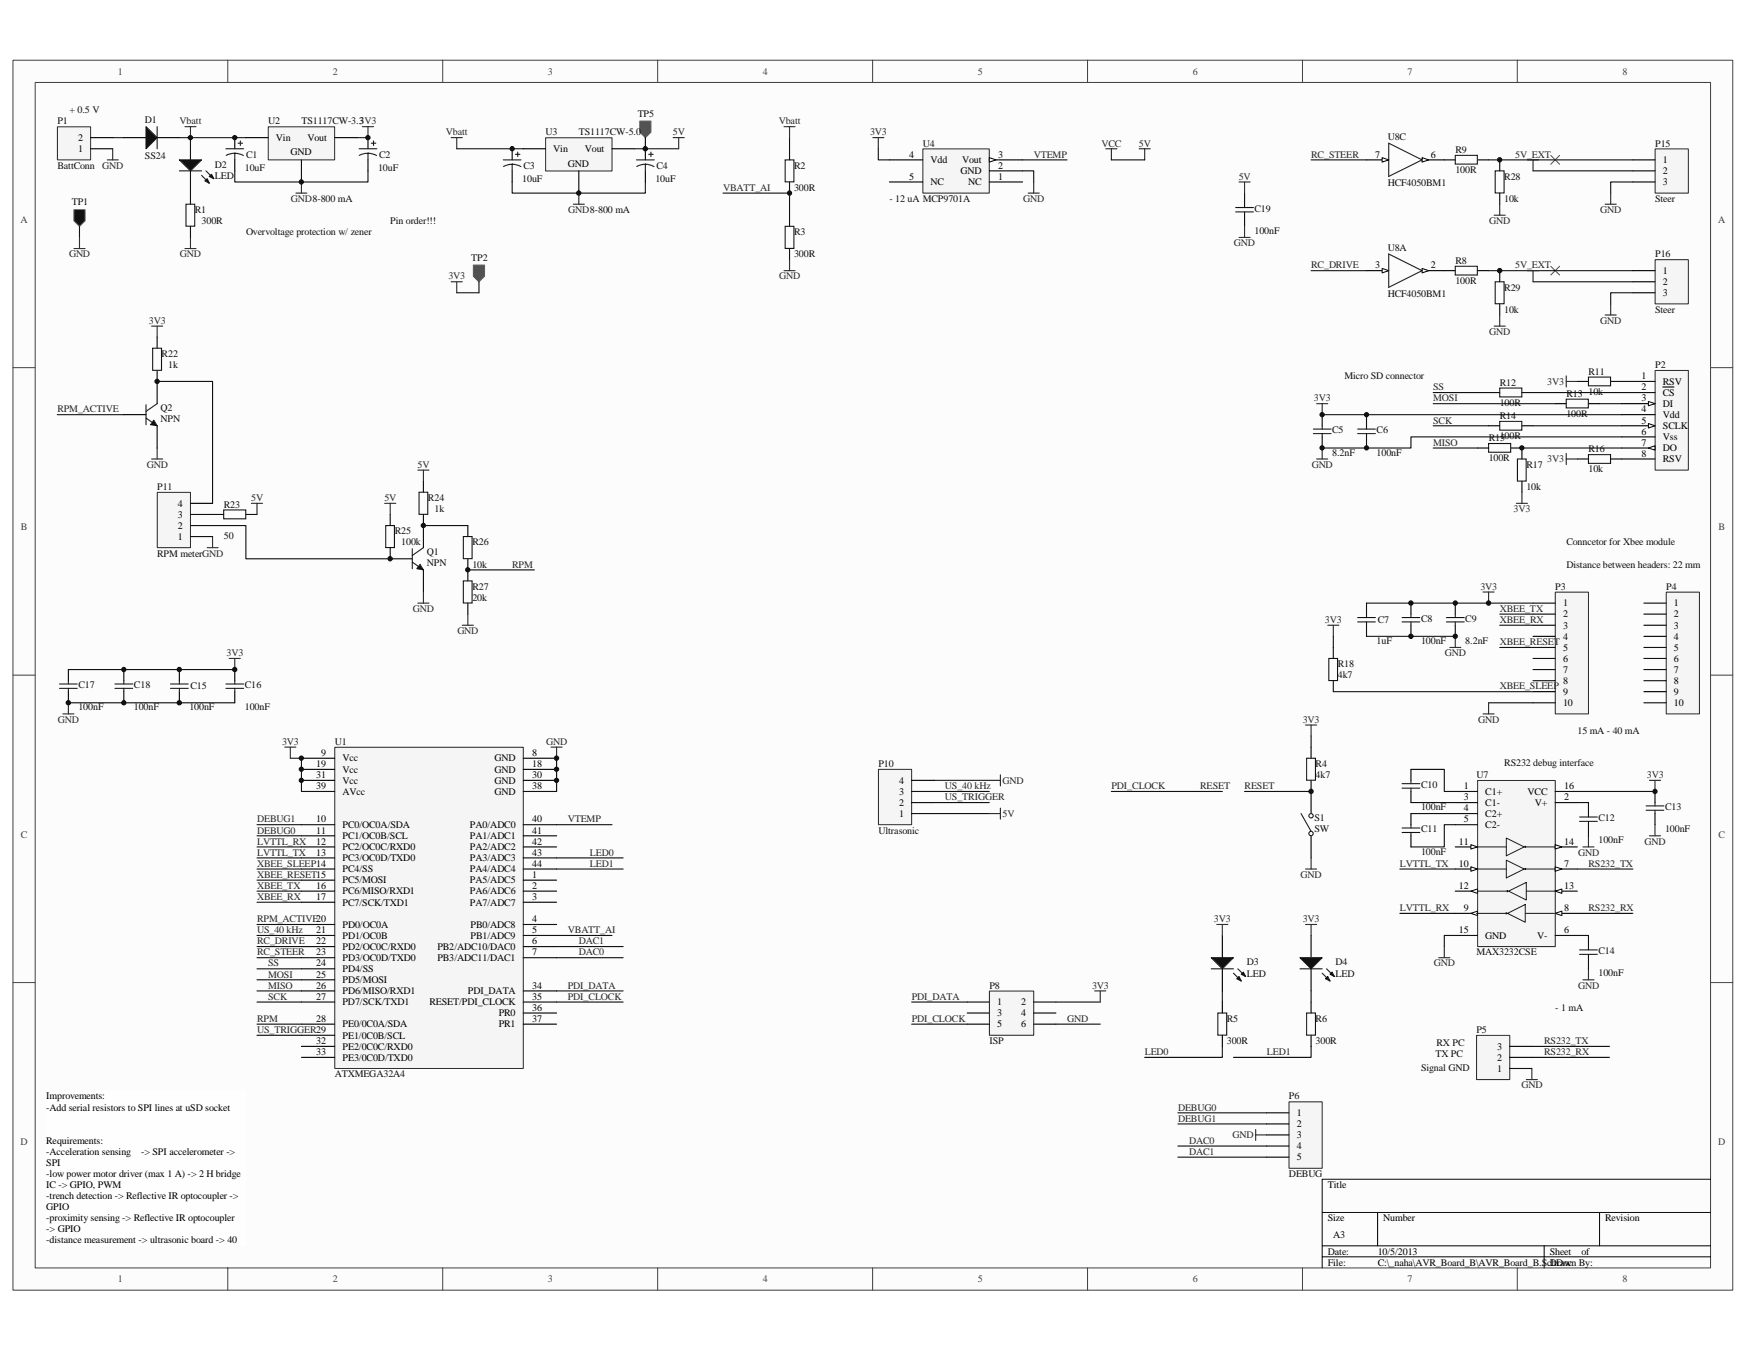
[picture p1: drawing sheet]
<svg xmlns="http://www.w3.org/2000/svg" width="279mm" height="216mm" viewBox="0 0 279 216" stroke-linecap="round" stroke-linejoin="round" font-family="sans-serif">
<path d="M2.1 9.7h275.2v196.6h-275.2z" fill="#fcfcfc"/>
<path d="M2.1 9.6h275.2v196.7h-275.2z" fill="none" stroke="#404040" stroke-width=".16"/>
<path d="M5.7 13.2h268v189.6h-268z" fill="#fcfcfc"/>
<g fill="none" stroke="#404040" stroke-width=".16">
<path d="M5.6 13.2h268.1v189.6h-268.1zM36.4 9.6v3.6M70.8 9.6v3.6M105.2 9.6v3.6M139.6 9.6v3.6M174 9.6v3.6M208.4 9.6v3.6M242.8 9.6v3.6M2.1 58.8h3.5M273.7 58.8h3.6M2.1 108h3.5M273.7 108h3.6"/>
<path d="M2.1 157.1h3.5M273.7 157.1h3.6M36.4 202.8v3.5M70.8 202.8v3.5M105.2 202.8v3.5M139.6 202.8v3.5M174 202.8v3.5M208.4 202.8v3.5M242.8 202.8v3.5"/>
</g>
<path d="M211.6 193.9h62.1M211.6 199.2h62.1M220.5 193.9v5.3M247.1 199.2v3.6M256 193.9v5.3M273.7 188.6h-62.1v14.2M211.6 201h62.1" fill="none" stroke="#000" stroke-width=".16"/>
<path d="M42.9 20.3h10.7v5.3h-10.7z" fill="#f5f5f5"/>
<path d="M42.9 20.3h10.7v5.3h-10.7z" fill="none" stroke="#262626" stroke-width=".16"/>
<path d="M19.8 22h3.6M25.1 22h3.6M37.6 22v1.8M37.6 25.6v1.7M39.3 22h3.6M48.2 25.6v3.5M53.6 22h3.5M58.9 22v1.8M58.9 25.6v1.7" fill="none" stroke="#000" stroke-width=".18"/>
<path d="M37.6 27.3v1.8h21.3v-1.8" fill="none" stroke="#0e0e0e" stroke-width=".18"/>
<path d="M47.3 30.9h1.8M48.2 29.1v1.8" fill="none" stroke="#262626" stroke-width=".18"/>
<path d="M25.1 20.3v3.5M36.2 23.8h2.8M36.2 24.8l.7-.2 .7-.1 .7 .1 .6 .3M37.6 24.5v1.1M38.1 22.9h.7M38.5 22.5v.8M57.5 23.8h2.8M57.5 24.8l.7-.2 .7-.1 .7 .1 .7 .3M58.9 24.5v1.1M59.4 22.9h.7M59.8 22.5v.8" fill="none" stroke="#1c1c1c" stroke-width=".18"/>
<path d="M23.4 20.3l1.7 1.7-1.7 1.8z" fill="#1c1c1c" stroke="#1c1c1c" stroke-width=".18"/>
<path d="M9.2 20.3h5.3v5.3h-5.3z" fill="#f5f5f5"/>
<path d="M9.2 20.3h5.3v5.3h-5.3z" fill="none" stroke="#262626" stroke-width=".16"/>
<path d="M14.5 23.8h3.5M14.5 22h3.5M30.5 22v3.6M30.5 27.3v5.4M30.5 36.2v1.8M211.6 66.3v1.8M211.6 69.9v1.7M218.7 66.3v1.8M218.7 69.9v1.7" fill="none" stroke="#000" stroke-width=".18"/>
<path d="M17.2 25.6h1.7M18 23.8v1.8M29.6 39.8h1.8M30.5 38v1.8M58 20.3h1.8M58.9 20.3v1.7M210.7 73.4h1.8M210.7 64.6h1.8M211.6 64.6v1.7M211.6 71.6v1.8" fill="none" stroke="#262626" stroke-width=".18"/>
<g fill="#1c1c1c" stroke="#1c1c1c" stroke-width=".18">
<path d="M28.7 25.6h3.6l-1.8 1.7z"/>
<path d="M32.8 28.9l.3-.3 .4 .7z"/>
<path d="M33.5 28.2l.3-.3 .4 .7z"/>
</g>
<path d="M28.7 27.3h3.6M29.8 32.7h1.4v3.5h-1.4zM32.3 28l1.2 1.3M33 27.3l1.2 1.3M210.2 69.3h2.8M210.2 68.6h2.8M211.6 68.1v.5M211.6 69.3v.6M217.3 69.3h2.8M217.3 68.6h2.8M218.7 68.1v.5M218.7 69.3v.6" fill="none" stroke="#1c1c1c" stroke-width=".18"/>
<path d="M18 22h1.8M28.7 22h10.6M57.1 22h1.8" fill="none" stroke="#0e0e0e" stroke-width=".18"/>
<path d="M264.9 59.3h5.3v15.9h-5.3z" fill="#f5f5f5"/>
<path d="M264.9 59.2h5.3v16h-5.3z" fill="none" stroke="#262626" stroke-width=".16"/>
<path d="M259.5 61h5.3M259.5 62.8h5.3M259.5 64.6h5.3" fill="none" stroke="#000" stroke-width=".18"/>
<path d="M263.8 64.2l1 .4-1 .3z" fill="#fcfcfc" stroke="#000" stroke-width=".16"/>
<path d="M259.5 66.3h5.3M259.5 68.1h5.3" fill="none" stroke="#000" stroke-width=".18"/>
<path d="M263.8 67.7l1 .4-1 .4z" fill="#fcfcfc" stroke="#000" stroke-width=".16"/>
<path d="M259.5 69.9h5.3M259.5 71.6h5.3" fill="none" stroke="#000" stroke-width=".18"/>
<path d="M263.8 71.6l1-.3v.7z" fill="#fcfcfc" stroke="#000" stroke-width=".16"/>
<path d="M259.5 73.4h5.3M266.1 61.9h1.8" fill="none" stroke="#000" stroke-width=".18"/>
<path d="M126.3 22v1.8M229.3 62.8h8.9M229.3 68.1h8.9" fill="none" stroke="#0e0e0e" stroke-width=".18"/>
<path d="M125.5 20.3h1.7M126.3 20.3v1.7M125.5 43.3h1.7M126.3 41.5v1.8" fill="none" stroke="#262626" stroke-width=".18"/>
<path d="M7.4 174.5h31.9v24.7h-31.9z" fill="#fefefe"/>
<path d="M7.4 174.4h31.9v24.8h-31.9z" fill="none" stroke="#fefefe" stroke-width=".16"/>
<path d="M248.9 94.7h5.3v19.5h-5.3z" fill="#f5f5f5"/>
<path d="M248.9 94.7h5.3v19.5h-5.3z" fill="none" stroke="#262626" stroke-width=".16"/>
<g fill="none" stroke="#000" stroke-width=".18">
<path d="M218.7 96.5v1.7M218.7 100v1.8M225.8 96.5v1.7M225.8 100v1.8M232.9 96.5v1.7M232.9 100v1.8M245.3 96.5h3.6M245.3 98.2h3.6M245.3 100h3.6M245.3 101.8h3.6M245.3 103.5h3.6M245.3 105.3h3.6"/>
<path d="M245.3 107.1h3.6M245.3 108.9h3.6M245.3 110.6h3.6M245.3 112.4h3.6"/>
</g>
<path d="M217.3 99.5h2.8M217.3 98.8h2.8M218.7 98.2v.6M218.7 99.5v.5M224.4 99.5h2.8M224.4 98.8h2.8M225.8 98.2v.6M225.8 99.5v.5M231.5 99.5h2.8M231.5 98.8h2.8M232.9 98.2v.6M232.9 99.5v.5" fill="none" stroke="#1c1c1c" stroke-width=".18"/>
<path d="M237.3 94.7h1.8M238.2 94.7v1.8M232 103.5h1.8M232.9 101.8v1.7M237.3 114.2h1.8M238.2 112.4v1.8" fill="none" stroke="#262626" stroke-width=".18"/>
<path d="M218.7 96.5h26.6M240 100h5.3M240 98.2h5.3M213.4 110.6h31.9M218.7 101.8h14.2M238.2 112.4h7.1M240 103.5h5.3" fill="none" stroke="#0e0e0e" stroke-width=".18"/>
<path d="M266.7 94.7h5.2v19.5h-5.2z" fill="#f5f5f5"/>
<path d="M266.6 94.7h5.3v19.5h-5.3z" fill="none" stroke="#262626" stroke-width=".16"/>
<path d="M263.1 96.5h3.5M263.1 98.2h3.5M263.1 100h3.5M263.1 101.8h3.5M263.1 103.5h3.5M263.1 105.3h3.5M263.1 107.1h3.5M263.1 108.9h3.5M263.1 110.6h3.5M263.1 112.4h3.5" fill="none" stroke="#000" stroke-width=".18"/>
<path d="M139.7 22h1.7M140.5 22v1.8M164.5 30.9h1.8M165.4 29.1v1.8" fill="none" stroke="#262626" stroke-width=".18"/>
<path d="M140.5 23.8v1.8h1.8" fill="none" stroke="#0e0e0e" stroke-width=".18"/>
<path d="M147.7 23.8h10.6v7.1h-10.6z" fill="#f5f5f5"/>
<path d="M147.7 23.8h10.6v7.1h-10.6z" fill="none" stroke="#262626" stroke-width=".16"/>
<path d="M142.3 29.1h5.4M158.3 29.1h5.3M158.3 27.3h5.3M158.3 25.6h5.3" fill="none" stroke="#000" stroke-width=".18"/>
<path d="M158.3 25.2l1.1 .4-1.1 .3z" fill="#fcfcfc" stroke="#000" stroke-width=".16"/>
<path d="M142.3 25.6h5.4" fill="none" stroke="#000" stroke-width=".18"/>
<path d="M163.6 27.3h1.8v1.8" fill="none" stroke="#0e0e0e" stroke-width=".18"/>
<path d="M236.5 124.8h12.4v26.6h-12.4z" fill="#f5f5f5"/>
<path d="M236.5 124.8h12.4v26.6h-12.4z" fill="none" stroke="#262626" stroke-width=".16"/>
<path d="M248.9 142.5h3.5" fill="none" stroke="#000" stroke-width=".18"/>
<path d="M248.9 142.5l1-.3v.7z" fill="#fcfcfc" stroke="#000" stroke-width=".16"/>
<path d="M232.9 139h3.5" fill="none" stroke="#000" stroke-width=".18"/>
<path d="M235.4 138.6l1 .4-1 .3z" fill="#fcfcfc" stroke="#000" stroke-width=".16"/>
<path d="M232.9 135.4h3.5" fill="none" stroke="#000" stroke-width=".18"/>
<path d="M235.4 135.1l1 .3-1 .4z" fill="#fcfcfc" stroke="#000" stroke-width=".16"/>
<path d="M248.9 146.1h3.5" fill="none" stroke="#000" stroke-width=".18"/>
<path d="M248.9 146.1l1-.4v.7z" fill="#fcfcfc" stroke="#000" stroke-width=".16"/>
<path d="M232.9 142.5h3.5" fill="none" stroke="#000" stroke-width=".18"/>
<path d="M235.4 142.5l1-.3v.7z" fill="#fcfcfc" stroke="#000" stroke-width=".16"/>
<path d="M232.9 146.1h3.5" fill="none" stroke="#000" stroke-width=".18"/>
<path d="M235.4 146.1l1-.4v.7z" fill="#fcfcfc" stroke="#000" stroke-width=".16"/>
<path d="M248.9 135.4h3.5" fill="none" stroke="#000" stroke-width=".18"/>
<path d="M248.9 135.1l1 .3-1 .4z" fill="#fcfcfc" stroke="#000" stroke-width=".16"/>
<path d="M248.9 139h3.5" fill="none" stroke="#000" stroke-width=".18"/>
<path d="M248.9 138.6l1 .4-1 .3z" fill="#fcfcfc" stroke="#000" stroke-width=".16"/>
<g fill="none" stroke="#000" stroke-width=".18">
<path d="M225.8 123v1.8M225.8 126.6v1.8M225.8 130.1v1.8M225.8 133.7v1.7M232.9 126.6h3.5M232.9 130.1h3.5M232.9 128.4h3.5M232.9 131.9h3.5M248.9 126.6h3.5M248.9 128.4h3.5M254.2 128.4v1.7M254.2 131.9v1.8"/>
<path d="M264.8 126.6v1.8M264.8 130.1v1.8M232.9 149.6h3.5M248.9 149.6h3.5M254.2 149.6v1.8M254.2 153.2v1.7"/>
</g>
<g fill="none" stroke="#1c1c1c" stroke-width=".16">
<path d="M236.4 139h4.6M236.4 135.4h4.6M241 137.6l2.9 1.4-2.9 1.4zM241 134l2.9 1.4-2.9 1.5zM244 138.9h.1v.1h-.1zM244 135.4h.1v.1h-.1zM244.2 135.4h4.7M244.2 139h4.7M236.3 146.1h4.6M236.4 142.5h4.6M241 146h.1v.1h-.1zM241.2 142.4h.1v.2h-.1z"/>
<path d="M241.2 146.1l2.9-1.4v2.8zM241.4 142.5l2.8-1.4v2.8zM244.1 146.1h4.6M244.2 142.5h4.7"/>
</g>
<path d="M224 139h8.9M225.8 123h5.3v3.6h1.8M225.8 128.4h7.1M225.8 130.1h7.1M232.9 131.9h-1.8v3.5h-5.3M252.4 128.4h1.8M252.4 126.6h12.4M252.4 139h8.9M224 146.1h8.9M232.9 149.6h-1.8v1.8M252.4 149.6h1.8M252.4 146.1h8.9" fill="none" stroke="#0e0e0e" stroke-width=".18"/>
<path d="M253.3 135.4h1.8M254.2 133.7v1.7M263.9 133.7h1.8M263.9 124.8h1.8M264.8 124.8v1.8M264.8 131.9v1.8M230.2 153.2h1.8M231.1 151.4v1.8M253.3 156.7h1.8M254.2 154.9v1.8" fill="none" stroke="#262626" stroke-width=".18"/>
<g fill="none" stroke="#1c1c1c" stroke-width=".18">
<path d="M224.4 126h2.8M224.4 133.1h2.8M224.4 125.3h2.8M224.4 132.4h2.8M225.8 124.8v.5M225.8 126v.6M225.8 131.9v.5M225.8 133.1v.6M252.8 131.4h2.8M252.8 130.7h2.8M254.2 130.1v.6M254.2 131.4v.5"/>
<path d="M263.4 129.6h2.9M263.4 128.9h2.9M264.8 128.4v.5M264.8 129.6v.5M252.8 152.6h2.8M252.8 151.9h2.8M254.2 151.4v.5M254.2 152.6v.6"/>
</g>
<path d="M158.3 158.5h7.1v7.1h-7.1z" fill="#f5f5f5"/>
<path d="M158.3 158.5h7.1v7.1h-7.1z" fill="none" stroke="#262626" stroke-width=".16"/>
<path d="M154.8 160.3h3.5M154.8 162h3.5M154.8 163.8h3.5M165.4 160.3h3.6M165.4 162h3.6M165.4 163.8h3.6" fill="none" stroke="#000" stroke-width=".18"/>
<path d="M236.3 165.6h5.3v7.1h-5.3z" fill="#f5f5f5"/>
<path d="M236.3 165.6h5.3v7.1h-5.3z" fill="none" stroke="#262626" stroke-width=".16"/>
<g fill="none" stroke="#000" stroke-width=".18">
<path d="M12.7 36.2v1.8M19.8 107.1v1.8M19.8 110.6v1.8M28.7 107.1v1.8M28.7 110.6v1.8M37.6 107.1v1.8M37.6 110.6v1.8M209.8 119.5v1.8M213.4 103.5v1.8M213.4 108.9v1.7M209.8 124.8v5.3M209.8 133.7v3.5"/>
<path d="M195.6 149.6v3.6M195.6 154.9v3.6M209.8 149.6v3.6M209.8 154.9v3.6M195.6 160.3v1.7M195.6 165.6v1.7M209.8 160.3v1.7M209.8 165.6v1.7M241.6 170.9h3.5M241.6 169.1h3.5M241.6 167.3h3.5"/>
</g>
<g fill="none" stroke="#262626" stroke-width=".18">
<path d="M11.8 39.8h1.8M12.7 38v1.8M29.6 20.3h1.8M30.5 20.3v1.7M72.2 45.1h1.8M73.1 45.1v1.7M212.5 100h1.7M213.4 100v1.8M10.1 114.2h1.7M10.9 112.4v1.8M36.7 105.3h1.8M37.6 105.3v1.8"/>
<path d="M208.9 116h1.8M209.8 116v1.7M208.9 139h1.8M209.8 137.2v1.8M175.2 158.5h1.8M176.1 158.5v1.8M244.2 172.7h1.8M245.1 170.9v1.8M200.9 181.5h1.8M200.9 180.6v1.8"/>
</g>
<g fill="none" stroke="#0e0e0e" stroke-width=".18">
<path d="M115.7 30.9h10.6v3.5M163.6 25.6h7.2M209.8 117.7v1.8M213.4 101.8v1.7M199.2 126.6h10.6M195.6 158.5v1.8M209.8 158.5v1.8M145.9 160.3h8.9M145.9 163.8h8.9M169 160.3h7.1M169 163.8h7.1M188.5 178h14.2"/>
<path d="M188.5 179.7h14.2M195.6 167.3v1.8h-12.4M209.8 167.3v1.8h-12.4M245.1 169.1h12.5M245.1 167.3h12.5"/>
</g>
<g fill="none" stroke="#1c1c1c" stroke-width=".18">
<path d="M18.4 109.4h2.8M18.4 110.1h2.8M19.8 108.9v.5M19.8 110.1v.5M27.3 109.4h2.8M27.3 110.1h2.8M28.7 108.9v.5M28.7 110.1v.5M36.2 109.4h2.8M36.2 110.1h2.8M37.6 108.9v.5M37.6 110.1v.5"/>
<path d="M212.6 105.3h1.4v3.5h-1.4zM208.2 130.1l1.6 2.8M209.1 121.3h1.4v3.5h-1.4zM193.8 154.9h3.6M197.4 155.6l1.2 1.3M198.1 154.9l1.2 1.3M208 154.9h3.6M211.6 155.6l1.2 1.3M212.3 154.9l1.2 1.3M194.9 162h1.4v3.5h-1.4zM209.1 162h1.4v3.5h-1.4z"/>
<circle cx="209.8" cy="130.5" r=".35"/>
<circle cx="209.8" cy="133.3" r=".35"/>
</g>
<g fill="#1c1c1c" stroke="#1c1c1c" stroke-width=".18">
<path d="M193.8 153.2h3.6l-1.8 1.7z"/>
<path d="M197.9 156.5l.4-.3 .3 .7z"/>
<path d="M198.6 155.8l.4-.3 .3 .7z"/>
<path d="M208 153.2h3.6l-1.8 1.7z"/>
<path d="M212.1 156.5l.4-.3 .3 .7z"/>
<path d="M212.8 155.8l.4-.3 .3 .7z"/>
</g>
<path d="M11.8 33.5h1.8v1.8l-.9 .9-.9-.9z" fill-rule="evenodd" fill="#000" stroke="#5b5b5b" stroke-width=".18"/>
<path d="M75.8 42.4h1.7v1.8l-.9 .9-.8-.9z" fill-rule="evenodd" fill="#535353" stroke="#5b5b5b" stroke-width=".18"/>
<g fill="none" stroke="#000" stroke-width=".18">
<path d="M76.6 45.1v1.7M67.8 77v1.7M236.4 71.6h1.8M238.2 62.8h1.8M238.2 68.1h1.8M241.8 71.6h1.7v1.8M243.5 77v1.7M243.5 62.8h1.8M243.5 68.1h1.8M248.9 64.6h1.7M252.4 61h1.8M252.4 73.4h1.8"/>
<path d="M254.2 64.6h1.8M257.7 61h1.8M257.7 73.4h1.8M34 82.3h1.8M39.3 82.3h1.8M62.4 82.3v1.8M62.4 87.6v1.8h3.6M67.8 82.3v5.3M67.8 91.1v3.6M10.9 107.1v1.8M10.9 110.6v1.8"/>
</g>
<g fill="none" stroke="#262626" stroke-width=".18">
<path d="M66.9 75.2h1.7M67.8 75.2v1.8M243.5 78.7v1.8M250.6 61h1.8M250.6 73.4h1.8M250.6 60.1v1.8M250.6 72.5v1.8M33.1 87.6h1.8M34 85.8v1.8M61.6 80.5h1.7M62.4 80.5v1.8M66.9 96.5h1.7"/>
<path d="M67.8 94.7v1.8M242.7 80.5h1.7M194.7 147.8h1.8M195.6 147.8v1.8M208.9 147.8h1.8M209.8 147.8v1.8"/>
</g>
<g fill="none" stroke="#1c1c1c" stroke-width=".18">
<path d="M67.1 78.7h1.4v3.6h-1.4zM238.2 70.9h3.5v1.4h-3.5zM240 62.1h3.5v1.4h-3.5zM240 67.4h3.5v1.4h-3.5zM242.8 73.4h1.4v3.5h-1.4zM250.6 63.8h3.6v1.4h-3.6zM254.2 60.3h3.5v1.4h-3.5zM254.2 72.7h3.5v1.4h-3.5zM35.8 81.6h3.5v1.4h-3.5zM61.7 84.1h1.4v3.5h-1.4zM66 89.9l1.8 1.2M66 87.8v3.2"/>
<path d="M67.8 87.6l-1.8 1.2M9.5 109.4h2.9M9.5 110.1h2.9M10.9 108.9v.5M10.9 110.1v.5"/>
</g>
<path d="M211.6 66.3h47.9M229.3 64.6h19.6M243.5 71.6h16M245.3 62.8h14.2M245.3 68.1h14.2M256 64.6h3.5M259.5 69.9h-33.7v1.7h-14.2M34 84.1h5.3v5.3h23.1M67.8 84.1h7.1M74.9 91.1h10.6" fill="none" stroke="#0e0e0e" stroke-width=".18"/>
<path d="M67.2 90.3l.6 .8-1.1-.1z" fill="#1c1c1c" stroke="#1c1c1c" stroke-width=".16"/>
<path d="M25.2 78.8h5.3v8.8h-5.3z" fill="#f5f5f5"/>
<path d="M25.2 78.7h5.3v8.9h-5.3z" fill="none" stroke="#262626" stroke-width=".16"/>
<path d="M82 23.8v1.8M82 27.3v1.8M103.3 23.8v1.8M103.3 27.3v1.8M25.1 53.9v1.8M25.1 59.2v5.4M19.8 66.3h3.6M25.1 68.1v3.5M30.5 85.8h3.5M30.5 84.1h3.5M30.5 82.3h3.5M30.5 80.5h3.5" fill="none" stroke="#000" stroke-width=".18"/>
<path d="M72.2 22h1.8M73.1 22v1.8M91.7 32.7h1.8M92.6 30.9v1.8M107.7 22h1.8M108.6 22v1.8M24.3 52.2h1.7M25.1 52.2v1.7M24.3 73.4h1.7M25.1 71.6v1.8" fill="none" stroke="#262626" stroke-width=".18"/>
<g fill="none" stroke="#1c1c1c" stroke-width=".18">
<path d="M80.5 25.6h2.9M80.6 26.6l.6-.2 .8-.1 .7 .1 .7 .2M82 26.3v1M82.5 24.7h.7M82.8 24.3v.7M101.9 25.6h2.8M101.9 26.6l.7-.2 .7-.1 .7 .1 .6 .2M103.3 26.3v1M103.8 24.7h.7M104.2 24.3v.7M24.4 55.7h1.4v3.5h-1.4zM23.4 66.9l1.7 1.2"/>
<path d="M23.4 64.7v3.2M25.1 64.6l-1.7 1.2"/>
</g>
<path d="M24.6 67.2l.5 .9-1-.2z" fill="#1c1c1c" stroke="#1c1c1c" stroke-width=".16"/>
<path d="M82 29.1v1.8h21.3v-1.8M101.5 23.8h7.1M9.2 66.3h10.6M25.1 61h8.9v19.5" fill="none" stroke="#0e0e0e" stroke-width=".18"/>
<path d="M102.4 19.4h1.8v1.7l-.9 .9-.9-.9z" fill-rule="evenodd" fill="#535353" stroke="#5b5b5b" stroke-width=".18"/>
<path d="M103.3 22v1.8" fill="none" stroke="#000" stroke-width=".18"/>
<path d="M73.1 23.8h10.6M209.8 25.6h8.9M261.3 29.1h-3.6v1.8" fill="none" stroke="#0e0e0e" stroke-width=".18"/>
<path d="M40.2 80.5h1.8M41.1 80.5v1.8" fill="none" stroke="#262626" stroke-width=".18"/>
<path d="M264.9 23.8h5.3v7.1h-5.3z" fill="#f5f5f5"/>
<path d="M264.9 23.8h5.3v7.1h-5.3z" fill="none" stroke="#262626" stroke-width=".16"/>
<path d="M261.3 25.6h3.5M261.3 27.3h3.5M261.3 29.1h3.5" fill="none" stroke="#000" stroke-width=".18"/>
<path d="M245.3 27.3h16M209.8 43.3h8.9M261.3 46.8h-3.6v1.8" fill="none" stroke="#0e0e0e" stroke-width=".18"/>
<path d="M248.2 24.8l1.4 1.5M249.6 24.8l-1.4 1.5" fill="none" stroke="#4c4c4c" stroke-width=".16"/>
<path d="M244.4 25.6h1.8M245.3 25.6v1.7" fill="none" stroke="#262626" stroke-width=".18"/>
<path d="M264.9 41.6h5.3v7h-5.3z" fill="#f5f5f5"/>
<path d="M264.9 41.5h5.3v7.1h-5.3z" fill="none" stroke="#262626" stroke-width=".16"/>
<path d="M126.3 23.8v1.8M126.3 29.1v1.8M126.3 34.4v1.8M126.3 39.8v1.7M261.3 43.3h3.5M261.3 45.1h3.5M261.3 46.8h3.5M74.9 84.1v1.7M74.9 89.4v3.5M74.9 96.5v1.7" fill="none" stroke="#000" stroke-width=".18"/>
<g fill="none" stroke="#0e0e0e" stroke-width=".18">
<path d="M73.1 46.8h3.5M238.2 43.3h23.1M245.3 45.1h16M10.9 112.4h26.7M10.9 107.1h26.7M41.1 137.2h7.1M41.1 135.4h7.1M46.5 121.3h1.7v5.3M89.1 131.9h8.8M89.1 121.3v5.3M149.4 126.6h8.9M149.4 124.8h8.9"/>
<path d="M149.4 130.1h8.9M149.4 128.4h8.9M177.8 126.6h17.8M41.1 158.5h7.1M41.1 154.9h7.1M41.1 156.7h7.1M41.1 144.3h7.1M41.1 142.5h7.1M89.1 158.5h10.6M89.1 149.6h8.8M89.1 151.4h10.6M89.1 153.2h10.6"/>
<path d="M41.1 160.3h7.1M188.5 183.3h14.2M188.5 185.1h14.2"/>
</g>
<path d="M248.2 42.6l1.4 1.4M249.6 42.6l-1.4 1.4" fill="none" stroke="#4c4c4c" stroke-width=".16"/>
<g fill="none" stroke="#262626" stroke-width=".18">
<path d="M256.9 32.7h1.7M257.7 30.9v1.8M244.4 43.3h1.8M245.3 43.3v1.8M256.9 50.4h1.7M257.7 48.6v1.8M74 100h1.8M74.9 98.2v1.8M45.6 119.5h1.7M46.5 119.5v1.8M88.2 119.5h1.8M89.1 119.5v1.8"/>
<path d="M158.3 124.8h1.8M158.3 130.1h1.8M160.1 123.9v1.8M160.1 129.2v1.8"/>
</g>
<path d="M125.6 25.6h1.4v3.5h-1.4zM125.6 36.2h1.4v3.5h-1.4zM74.1 85.8h1.4v3.5h-1.4zM74.1 92.9h1.4v3.5h-1.4z" fill="none" stroke="#1c1c1c" stroke-width=".18"/>
<path d="M140.6 123.1h5.3v8.8h-5.3z" fill="#f5f5f5"/>
<path d="M140.6 123h5.3v8.9h-5.3z" fill="none" stroke="#262626" stroke-width=".16"/>
<path d="M145.9 130.1h3.5M145.9 128.4h3.5M145.9 126.6h3.5M145.9 124.8h3.5" fill="none" stroke="#000" stroke-width=".18"/>
<path d="M41.1 131.9h7.1M41.1 139h7.1M89.1 137.2h10.6M89.1 139h10.6M41.1 147.8h7.1M41.1 149.6h7.1M41.1 151.4h7.1M41.1 153.2h7.1M41.1 140.8h7.1M41.1 163.8h7.1M41.1 165.6h7.1" fill="none" stroke="#0e0e0e" stroke-width=".18"/>
<path d="M87.3 22.1h10.6v5.2h-10.6z" fill="#f5f5f5"/>
<path d="M87.3 22h10.6v5.3h-10.6z" fill="none" stroke="#262626" stroke-width=".16"/>
<path d="M83.7 23.8h3.6M92.6 27.3v3.6M97.9 23.8h3.6" fill="none" stroke="#000" stroke-width=".18"/>
<path d="M206.3 176.2h5.3v10.6h-5.3z" fill="#f5f5f5"/>
<path d="M206.3 176.2h5.3v10.6h-5.3z" fill="none" stroke="#262626" stroke-width=".16"/>
<path d="M199.2 30.9v1.8M199.2 34.4v1.8M231.1 25.6h1.8M236.4 25.6h1.8M218.7 43.3h3.5M231.1 43.3h1.8M236.4 43.3h1.8M202.7 178h3.5M202.7 179.7h3.5M202.7 181.5h3.5M202.7 183.3h3.5M202.7 185.1h3.5" fill="none" stroke="#000" stroke-width=".18"/>
<path d="M177 23.8h1.7M177.8 23.8v1.8M182.3 23.8h1.8M183.2 23.8v1.8M198.3 29.1h1.7M198.3 38h1.7M199.2 29.1v1.8M199.2 36.2v1.8" fill="none" stroke="#262626" stroke-width=".18"/>
<path d="M177.8 25.6h5.4M238.2 25.6h23.1" fill="none" stroke="#0e0e0e" stroke-width=".18"/>
<path d="M197.7 33.9h2.9M197.7 33.2h2.9M199.2 32.7v.5M199.2 33.9v.5M232.9 24.8h3.5v1.4h-3.5zM232.9 42.6h3.5v1.4h-3.5z" fill="none" stroke="#1c1c1c" stroke-width=".18"/>
<path d="M221.2 42.9l1 .4-1 .3z" fill="#fcfcfc" stroke="#000" stroke-width=".16"/>
<path d="M227.6 43.3h3.5" fill="none" stroke="#000" stroke-width=".18"/>
<path d="M227.6 42.9l1 .4-1 .3z" fill="#fcfcfc" stroke="#000" stroke-width=".16"/>
<path d="M222.2 40.6l5.4 2.7-5.4 2.7z" fill="none" stroke="#1c1c1c" stroke-width=".18"/>
<path d="M218.7 25.6h3.5" fill="none" stroke="#000" stroke-width=".18"/>
<path d="M221.2 25.2l1 .4-1 .3z" fill="#fcfcfc" stroke="#000" stroke-width=".16"/>
<path d="M227.6 25.6h3.5" fill="none" stroke="#000" stroke-width=".18"/>
<path d="M227.6 25.2l1 .4-1 .3z" fill="#fcfcfc" stroke="#000" stroke-width=".16"/>
<path d="M222.2 22.9l5.4 2.7-5.4 2.6zM239.3 27.3h1.4v3.6h-1.4zM239.3 45.1h1.4v3.5h-1.4z" fill="none" stroke="#1c1c1c" stroke-width=".18"/>
<path d="M229.3 71.6h7.1" fill="none" stroke="#0e0e0e" stroke-width=".18"/>
<path d="M240 25.6v1.7M240 30.9v1.8M240 43.3v1.8M240 48.6v1.8" fill="none" stroke="#000" stroke-width=".18"/>
<path d="M239.1 34.4h1.8M240 32.7v1.7M239.1 52.2h1.8M240 50.4v1.8" fill="none" stroke="#262626" stroke-width=".18"/>
<path d="M53.6 119.5h30.1v51.4h-30.1z" fill="#f5f5f5"/>
<path d="M53.6 119.5h30.1v51.4h-30.1z" fill="none" stroke="#262626" stroke-width=".16"/>
<g fill="none" stroke="#000" stroke-width=".18">
<path d="M48.2 121.3h5.4M48.2 123h5.4M48.2 124.8h5.4M48.2 126.6h5.4M48.2 131.9h5.4M48.2 133.7h5.4M48.2 135.4h5.4M48.2 137.2h5.4M48.2 139h5.4M83.7 121.3h5.4M83.7 123h5.4M83.7 124.8h5.4"/>
<path d="M83.7 126.6h5.4M83.7 131.9h5.4M83.7 133.7h5.4M83.7 135.4h5.4M83.7 137.2h5.4M83.7 139h5.4M48.2 140.8h5.4M48.2 142.5h5.4M48.2 144.3h5.4M48.2 147.8h5.4M48.2 149.6h5.4M48.2 151.4h5.4"/>
<path d="M48.2 153.2h5.4M48.2 154.9h5.4M48.2 156.7h5.4M48.2 158.5h5.4M83.7 140.8h5.4M83.7 142.5h5.4M83.7 144.3h5.4M83.7 147.8h5.4M83.7 149.6h5.4M83.7 151.4h5.4M83.7 153.2h5.4M83.7 158.5h5.4"/>
<path d="M48.2 160.3h5.4M48.2 163.8h5.4M48.2 165.6h5.4M48.2 167.3h5.4M48.2 169.1h5.4M83.7 160.3h5.4M83.7 163.8h5.4M83.7 162h5.4"/>
</g>
<path d="M41.1 133.7h7.1M89.1 160.3h10.6" fill="none" stroke="#0e0e0e" stroke-width=".18"/>
<g fill="#0e0e0e" stroke="#0e0e0e" stroke-width=".16">
<circle cx="10.9" cy="112.4" r=".35"/>
<circle cx="19.8" cy="112.4" r=".34"/>
<circle cx="19.8" cy="107.1" r=".34"/>
<circle cx="25.1" cy="61" r=".35"/>
<circle cx="28.7" cy="112.4" r=".35"/>
<circle cx="28.7" cy="107.1" r=".35"/>
<circle cx="30.5" cy="22" r=".35"/>
<circle cx="37.6" cy="107.1" r=".35"/>
<circle cx="37.6" cy="22" r=".34"/>
<circle cx="48.2" cy="124.8" r=".34"/>
<circle cx="48.2" cy="123" r=".34"/>
<circle cx="48.2" cy="121.3" r=".34"/>
<circle cx="48.2" cy="29.1" r=".34"/>
<circle cx="58.9" cy="22" r=".35"/>
<circle cx="62.4" cy="89.4" r=".35"/>
<circle cx="67.7" cy="84" r=".35"/>
<circle cx="74.9" cy="91.1" r=".35"/>
<circle cx="82" cy="23.8" r=".34"/>
<circle cx="89.1" cy="124.8" r=".35"/>
<circle cx="89.1" cy="123" r=".35"/>
<circle cx="89.1" cy="121.3" r=".35"/>
<circle cx="92.6" cy="30.9" r=".35"/>
<circle cx="103.3" cy="23.8" r=".35"/>
<circle cx="126.3" cy="30.9" r=".34"/>
<circle cx="209.8" cy="126.6" r=".35"/>
<circle cx="211.6" cy="71.6" r=".35"/>
<circle cx="211.6" cy="66.3" r=".35"/>
<circle cx="218.7" cy="71.6" r=".34"/>
<circle cx="218.7" cy="66.3" r=".34"/>
<circle cx="225.8" cy="101.8" r=".35"/>
<circle cx="225.8" cy="96.4" r=".35"/>
<circle cx="232.9" cy="101.8" r=".34"/>
<circle cx="232.9" cy="96.4" r=".34"/>
<circle cx="238.2" cy="96.4" r=".35"/>
<circle cx="240" cy="43.3" r=".35"/>
<circle cx="240" cy="25.6" r=".35"/>
<circle cx="243.5" cy="71.6" r=".35"/>
<circle cx="264.8" cy="126.6" r=".34"/>
</g>
<g font-size="1.6" fill="#404040">
<text x="18.9" y="11.9">1</text>
<text x="53.3" y="11.9">2</text>
<text x="87.7" y="11.9">3</text>
<text x="122.1" y="11.9">4</text>
<text x="156.5" y="11.9">5</text>
<text x="190.9" y="11.9">6</text>
<text x="225.2" y="11.9">7</text>
<text x="259.6" y="11.9">8</text>
<text x="3.3" y="35.6">A</text>
<text x="275" y="35.6">A</text>
<text x="3.3" y="84.8">B</text>
<text x="275" y="84.8">B</text>
<text x="3.3" y="134">C</text>
<text x="275" y="134">C</text>
<text x="3.3" y="183.1">D</text>
<text x="275" y="183.1">D</text>
<text x="18.9" y="205.1">1</text>
<text x="53.3" y="205.1">2</text>
<text x="87.7" y="205.1">3</text>
<text x="122.1" y="205.1">4</text>
<text x="156.5" y="205.1">5</text>
<text x="190.9" y="205.1">6</text>
<text x="225.2" y="205.1">7</text>
<text x="259.6" y="205.1">8</text>
</g>
<g font-size="1.6" fill="#0e0e0e">
<text x="9.2" y="19.9">P1</text>
<text x="11.1" y="18.1">+ 0.5 V</text>
<text x="23.2" y="19.7">D1</text>
<text x="42.9" y="19.9">U2</text>
<text x="48.2" y="19.9">TS1117CW-3.33V3</text>
<text x="87.3" y="21.7">U3</text>
<text x="92.6" y="21.7">TS1117CW-5.0</text>
<text x="102" y="18.6">TP5</text>
<text x="147.7" y="23.4">U4</text>
<text x="222.1" y="22.4">U8C</text>
<text x="264.9" y="23.4">P15</text>
<text x="9.2" y="27">BattConn</text>
<text x="23.2" y="25.4">SS24</text>
<text x="34.4" y="26.8">D2</text>
<text x="34.4" y="28.6">LED</text>
<text x="39.2" y="27.3">10uF</text>
<text x="39.4" y="25.2">C1</text>
<text x="60.5" y="27.3">10uF</text>
<text x="60.7" y="25.2">C2</text>
<text x="83.6" y="29.1">10uF</text>
<text x="83.8" y="27">C3</text>
<text x="104.9" y="29.1">10uF</text>
<text x="105.1" y="27">C4</text>
<text x="127.1" y="27">R2</text>
<text x="222.1" y="29.8">HCF4050BM1</text>
<text x="232.9" y="27.7">100R</text>
<text x="232.9" y="24.5">R9</text>
<text x="240.7" y="28.7">R28</text>
<text x="11.5" y="32.8">TP1</text>
<text x="31.2" y="34.1">R1</text>
<text x="32.3" y="35.8">300R</text>
<text x="62.4" y="35.8">Pin order!!!</text>
<text x="127.1" y="30.5">300R</text>
<text x="142.3" y="32.3">- 12 uA MCP9701A</text>
<text x="200.8" y="33.9">C19</text>
<text x="240.7" y="32.3">10k</text>
<text x="264.9" y="32.3">Steer</text>
<text x="39.4" y="37.6">Overvoltage protection w/ zener</text>
<text x="75.4" y="41.7">TP2</text>
<text x="127.1" y="41.1">300R</text>
<text x="127.1" y="37.6">R3</text>
<text x="200.8" y="37.4">100nF</text>
<text x="222.1" y="40.1">U8A</text>
<text x="264.9" y="41.1">P16</text>
<text x="222.1" y="47.5">HCF4050BM1</text>
<text x="232.9" y="45.4">100R</text>
<text x="232.9" y="42.2">R8</text>
<text x="240.7" y="46.5">R29</text>
<text x="240.7" y="50">10k</text>
<text x="264.9" y="50">Steer</text>
<text x="25.9" y="57.1">R22</text>
<text x="26.9" y="58.9">1k</text>
<text x="254.2" y="59.9">R11</text>
<text x="264.9" y="58.9">P2</text>
<text x="25.7" y="65.8">Q2</text>
<text x="215.1" y="60.6">Micro SD connector</text>
<text x="240" y="64.9">100R</text>
<text x="240" y="61.7">R12</text>
<text x="250.7" y="63.5">R13</text>
<text x="254.2" y="63.1">10k</text>
<text x="25.7" y="67.6">NPN</text>
<text x="213.2" y="69.3">C5</text>
<text x="220.3" y="69.3">C6</text>
<text x="238.2" y="70.6">R15</text>
<text x="240" y="70.2">100R</text>
<text x="240" y="67">R14</text>
<text x="250.7" y="66.7">100R</text>
<text x="213.2" y="72.9">8.2nF</text>
<text x="220.3" y="72.9">100nF</text>
<text x="238.2" y="73.8">100R</text>
<text x="244.3" y="74.8">R17</text>
<text x="254.2" y="75.5">10k</text>
<text x="254.2" y="72.3">R16</text>
<text x="25.2" y="78.4">P11</text>
<text x="35.8" y="81.2">R23</text>
<text x="68.5" y="80.1">R24</text>
<text x="69.6" y="81.9">1k</text>
<text x="244.3" y="78.4">10k</text>
<text x="25.2" y="89">RPM meterGND</text>
<text x="35.8" y="86.2">50</text>
<text x="63.2" y="85.4">R25</text>
<text x="64.2" y="87.2">100k</text>
<text x="68.3" y="88.8">Q1</text>
<text x="75.6" y="87.2">R26</text>
<text x="250.7" y="87.2">Conncetor for Xbee module</text>
<text x="68.3" y="90.6">NPN</text>
<text x="75.6" y="90.8">10k</text>
<text x="75.6" y="94.3">R27</text>
<text x="248.9" y="94.3">P3</text>
<text x="250.7" y="90.8">Distance between headers: 22 mm</text>
<text x="266.6" y="94.3">P4</text>
<text x="75.6" y="96.1">20k</text>
<text x="220.5" y="99.6">C7</text>
<text x="227.4" y="99.5">C8</text>
<text x="234.5" y="99.5">C9</text>
<text x="214.1" y="106.7">R18</text>
<text x="220.3" y="103">1uF</text>
<text x="227.4" y="103">100nF</text>
<text x="234.5" y="103">8.2nF</text>
<text x="12.6" y="113.6">100nF</text>
<text x="12.6" y="110.1">C17</text>
<text x="21.4" y="113.6">100nF</text>
<text x="21.4" y="110.1">C18</text>
<text x="30.3" y="113.6">100nF</text>
<text x="30.5" y="110.3">C15</text>
<text x="39.2" y="113.6">100nF</text>
<text x="39.2" y="110.1">C16</text>
<text x="214.1" y="108.5">4k7</text>
<text x="53.6" y="119.1">U1</text>
<text x="252.4" y="117.3">15 mA - 40 mA</text>
<text x="140.6" y="122.7">P10</text>
<text x="210.5" y="124.4">4k7</text>
<text x="210.5" y="122.7">R4</text>
<text x="236.3" y="124.4">U7</text>
<text x="240.7" y="122.5">RS232 debug interface</text>
<text x="210.4" y="131.4">S1</text>
<text x="227.4" y="129.6">100nF</text>
<text x="227.4" y="126">C10</text>
<text x="255.8" y="131.4">C12</text>
<text x="266.4" y="129.6">C13</text>
<text x="140.6" y="133.3">Ultrasonic</text>
<text x="210.4" y="133.1">SW</text>
<text x="227.4" y="136.7">100nF</text>
<text x="227.4" y="133.1">C11</text>
<text x="255.8" y="134.9">100nF</text>
<text x="266.4" y="133.1">100nF</text>
<text x="199.5" y="154.4">D3</text>
<text x="213.7" y="154.4">D4</text>
<text x="236.3" y="152.8">MAX3232CSE</text>
<text x="255.8" y="152.6">C14</text>
<text x="158.3" y="158.1">P8</text>
<text x="199.5" y="156.2">LED</text>
<text x="213.7" y="156.2">LED</text>
<text x="248.9" y="161.6">- 1 mA</text>
<text x="255.8" y="156.2">100nF</text>
<text x="158.3" y="167">ISP</text>
<text x="196.3" y="167">300R</text>
<text x="196.3" y="163.4">R5</text>
<text x="210.5" y="167">300R</text>
<text x="210.5" y="163.4">R6</text>
<text x="229.9" y="167.3">RX PC</text>
<text x="236.3" y="165.2">P5</text>
<text x="53.6" y="172.3">ATXMEGA32A4</text>
<text x="227.4" y="171.2">Signal GND</text>
<text x="229.7" y="169.1">TX PC</text>
<text x="206.3" y="175.8">P6</text>
<text x="206.3" y="188.2">DEBUG</text>
</g>
<g font-size="1.6">
<text x="12.5" y="22.5">2</text>
<text x="44.2" y="22.5">Vin</text>
<text x="49.2" y="22.5">Vout</text>
<text x="12.5" y="24.3">1</text>
<text x="46.5" y="24.8">GND</text>
<text x="88.5" y="24.3">Vin</text>
<text x="90.8" y="26.6">GND</text>
<text x="93.6" y="24.3">Vout</text>
<text x="145.5" y="28.7">5</text>
<text x="145.5" y="25.2">4</text>
<text x="148.9" y="29.6">NC</text>
<text x="148.9" y="26.1">Vdd</text>
<text x="153.7" y="27.9">GND</text>
<text x="154" y="26.1">Vout</text>
<text x="154.9" y="29.6">NC</text>
<text x="159.7" y="25.2">3</text>
<text x="159.7" y="28.7">1</text>
<text x="159.7" y="27">2</text>
<text x="220" y="25.2">7</text>
<text x="229" y="25.2">6</text>
<text x="266.1" y="26.1">1</text>
<text x="266.1" y="27.9">2</text>
<text x="266.1" y="29.6">3</text>
<text x="220" y="42.9">3</text>
<text x="229" y="42.9">2</text>
<text x="266.1" y="43.8">1</text>
<text x="266.1" y="45.6">2</text>
<text x="266.1" y="47.3">3</text>
<text x="262.7" y="60.6">1</text>
<text x="262.7" y="62.4">2</text>
<text x="262.7" y="64.2">3</text>
<text x="262.7" y="66">4</text>
<text x="266.1" y="61.5">RSV</text>
<text x="266.1" y="63.3">CS</text>
<text x="266.1" y="65.1">DI</text>
<text x="262.7" y="67.7">5</text>
<text x="262.7" y="69.5">6</text>
<text x="262.7" y="71.3">7</text>
<text x="266.1" y="66.8">Vdd</text>
<text x="266.1" y="68.6">SCLK</text>
<text x="266.1" y="70.4">Vss</text>
<text x="262.7" y="73">8</text>
<text x="266.1" y="72.2">DO</text>
<text x="266.1" y="73.9">RSV</text>
<text x="28.5" y="82.8">3</text>
<text x="28.5" y="81">4</text>
<text x="28.5" y="86.3">1</text>
<text x="28.5" y="84.6">2</text>
<text x="250.1" y="97">1</text>
<text x="250.1" y="98.7">2</text>
<text x="250.1" y="100.5">3</text>
<text x="267.9" y="97">1</text>
<text x="267.9" y="98.7">2</text>
<text x="267.9" y="100.5">3</text>
<text x="250.1" y="102.3">4</text>
<text x="250.1" y="104.1">5</text>
<text x="250.1" y="105.8">6</text>
<text x="250.1" y="107.6">7</text>
<text x="267.9" y="102.3">4</text>
<text x="267.9" y="104.1">5</text>
<text x="267.9" y="105.8">6</text>
<text x="267.9" y="107.6">7</text>
<text x="250.1" y="109.4">8</text>
<text x="250.1" y="111.1">9</text>
<text x="250.1" y="112.9">10</text>
<text x="267.9" y="109.4">8</text>
<text x="267.9" y="111.1">9</text>
<text x="267.9" y="112.9">10</text>
<text x="50.6" y="122.7">19</text>
<text x="50.6" y="124.4">31</text>
<text x="51.4" y="120.9">9</text>
<text x="54.8" y="121.8">Vcc</text>
<text x="54.8" y="123.5">Vcc</text>
<text x="54.8" y="125.3">Vcc</text>
<text x="79.1" y="121.8">GND</text>
<text x="79.1" y="123.5">GND</text>
<text x="79.1" y="125.3">GND</text>
<text x="85.2" y="120.9">8</text>
<text x="85.2" y="122.7">18</text>
<text x="85.2" y="124.4">30</text>
<text x="143.9" y="125.3">4</text>
<text x="50.6" y="126.2">39</text>
<text x="50.6" y="131.5">10</text>
<text x="54.8" y="127.1">AVcc</text>
<text x="79.1" y="127.1">GND</text>
<text x="85.2" y="131.5">40</text>
<text x="85.2" y="126.2">38</text>
<text x="143.9" y="130.6">1</text>
<text x="143.9" y="128.9">2</text>
<text x="143.9" y="127.1">3</text>
<text x="234.3" y="126.2">1</text>
<text x="234.3" y="129.8">4</text>
<text x="234.3" y="128">3</text>
<text x="234.3" y="131.5">5</text>
<text x="237.7" y="127.1">C1+</text>
<text x="237.7" y="130.6">C2+</text>
<text x="237.7" y="128.9">C1-</text>
<text x="244.4" y="127.1">VCC</text>
<text x="245.6" y="128.9">V+</text>
<text x="250.3" y="128">2</text>
<text x="250.3" y="126.2">16</text>
<text x="50.6" y="133.3">11</text>
<text x="50.6" y="135.1">12</text>
<text x="50.6" y="136.8">13</text>
<text x="54.8" y="132.4">PC0/OC0A/SDA</text>
<text x="54.8" y="134.2">PC1/OC0B/SCL</text>
<text x="54.8" y="136">PC2/OC0C/RXD0</text>
<text x="54.8" y="137.7">PC3/OC0D/TXD0</text>
<text x="75.2" y="132.4">PA0/ADC0</text>
<text x="75.2" y="134.2">PA1/ADC1</text>
<text x="75.2" y="136">PA2/ADC2</text>
<text x="75.2" y="137.7">PA3/ADC3</text>
<text x="85.2" y="133.3">41</text>
<text x="85.2" y="135.1">42</text>
<text x="85.2" y="136.8">43</text>
<text x="233.5" y="135.1">11</text>
<text x="237.7" y="132.4">C2-</text>
<text x="250.3" y="135.1">14</text>
<text x="50.6" y="142.2">16</text>
<text x="50.6" y="143.9">17</text>
<text x="54.8" y="139.5">PC4/SS</text>
<text x="54.8" y="141.3">PC5/MOSI</text>
<text x="54.8" y="143">PC6/MISO/RXD1</text>
<text x="75.2" y="139.5">PA4/ADC4</text>
<text x="75.2" y="141.3">PA5/ADC5</text>
<text x="75.2" y="143">PA6/ADC6</text>
<text x="85.2" y="138.6">44</text>
<text x="85.2" y="140.4">1</text>
<text x="85.2" y="142.2">2</text>
<text x="85.2" y="143.9">3</text>
<text x="233.5" y="138.6">10</text>
<text x="233.5" y="142.2">12</text>
<text x="250.3" y="142.2">13</text>
<text x="250.3" y="138.6">7</text>
<text x="50.6" y="149.2">21</text>
<text x="54.8" y="144.8">PC7/SCK/TXD1</text>
<text x="54.8" y="148.4">PD0/OC0A</text>
<text x="75.2" y="144.8">PA7/ADC7</text>
<text x="75.3" y="148.4">PB0/ADC8</text>
<text x="85.2" y="147.5">4</text>
<text x="85.2" y="149.2">5</text>
<text x="233.5" y="149.2">15</text>
<text x="234.3" y="145.7">9</text>
<text x="250.3" y="149.2">6</text>
<text x="250.3" y="145.7">8</text>
<text x="50.6" y="151">22</text>
<text x="50.6" y="152.8">23</text>
<text x="50.6" y="154.6">24</text>
<text x="54.8" y="150.1">PD1/OC0B</text>
<text x="54.8" y="151.9">PD2/OC0C/RXD0</text>
<text x="54.8" y="153.7">PD3/OC0D/TXD0</text>
<text x="54.8" y="155.4">PD4/SS</text>
<text x="70" y="151.9">PB2/ADC10/DAC0</text>
<text x="70" y="153.7">PB3/ADC11/DAC1</text>
<text x="75.3" y="150.1">PB1/ADC9</text>
<text x="85.2" y="151">6</text>
<text x="85.2" y="152.8">7</text>
<text x="237.7" y="150.1">GND</text>
<text x="246" y="150.1">V-</text>
<text x="50.6" y="156.3">25</text>
<text x="50.6" y="158.1">26</text>
<text x="50.6" y="159.9">27</text>
<text x="54.8" y="157.2">PD5/MOSI</text>
<text x="54.8" y="159">PD6/MISO/RXD1</text>
<text x="54.8" y="160.8">PD7/SCK/TXD1</text>
<text x="68.7" y="160.8">RESET/PDI_CLOCK</text>
<text x="74.9" y="159">PDI_DATA</text>
<text x="85.2" y="159.9">35</text>
<text x="85.2" y="158.1">34</text>
<text x="85.2" y="161.6">36</text>
<text x="159.6" y="160.8">1</text>
<text x="163.4" y="160.8">2</text>
<text x="50.6" y="163.4">28</text>
<text x="50.6" y="167">32</text>
<text x="54.8" y="164.3">PE0/0C0A/SDA</text>
<text x="54.8" y="166.1">PE1/0C0B/SCL</text>
<text x="54.8" y="167.9">PE2/0C0C/RXD0</text>
<text x="79.8" y="162.5">PR0</text>
<text x="79.8" y="164.3">PR1</text>
<text x="85.2" y="163.4">37</text>
<text x="159.6" y="162.5">3</text>
<text x="159.6" y="164.3">5</text>
<text x="163.4" y="162.5">4</text>
<text x="163.4" y="164.3">6</text>
<text x="239.6" y="167.9">3</text>
<text x="50.6" y="168.7">33</text>
<text x="54.8" y="169.6">PE3/0C0D/TXD0</text>
<text x="239.6" y="171.4">1</text>
<text x="239.6" y="169.6">2</text>
<text x="7.4" y="175.8">Improvements:</text>
<text x="7.4" y="177.6">-Add serial resistors to SPI lines at uSD socket</text>
<text x="207.5" y="178.5">1</text>
<text x="7.4" y="182.9">Requirements:</text>
<text x="7.4" y="184.7">-Acceleration sensing</text>
<text x="22.6" y="184.7">-&gt; SPI accelerometer -&gt;</text>
<text x="207.5" y="180.3">2</text>
<text x="207.5" y="182">3</text>
<text x="207.5" y="183.8">4</text>
<text x="207.5" y="185.6">5</text>
<text x="7.4" y="186.5">SPI</text>
<text x="7.4" y="188.2">-low power motor driver (max 1 A) -&gt; 2 H bridge</text>
<text x="7.4" y="190">IC -&gt; GPIO, PWM</text>
<text x="7.4" y="191.8">-trench detection -&gt; Reflective IR optocoupler -&gt;</text>
<text x="212.5" y="190">Title</text>
<text x="7.4" y="193.5">GPIO</text>
<text x="7.4" y="195.3">-proximity sensing -&gt; Reflective IR optocoupler</text>
<text x="7.4" y="197.1">-&gt; GPIO</text>
<text x="212.5" y="195.3">Size</text>
<text x="213.4" y="198">A3</text>
<text x="221.4" y="195.3">Number</text>
<text x="256.9" y="195.3">Revision</text>
<text x="7.4" y="198.9">-distance measurement -&gt; ultrasonic board -&gt; 40</text>
<text x="212.5" y="200.6">Date:</text>
<text x="212.5" y="202.4">File:</text>
<text x="220.5" y="200.6">10/5/2013</text>
<text x="220.5" y="202.4">C:\_naha\AVR_Board_B\AVR_Board_B.SchDoc</text>
<text x="248" y="200.6">Sheet</text>
<text x="248" y="202.4">Drawn By:</text>
<text x="253.1" y="200.6">of</text>
</g>
<g font-size="1.6" fill="#262626">
<text x="28.7" y="19.9">Vbatt</text>
<text x="71.4" y="21.7">Vbatt</text>
<text x="107.7" y="21.7">5V</text>
<text x="124.6" y="19.9">Vbatt</text>
<text x="139.2" y="21.7">3V3</text>
<text x="176.3" y="23.4">VCC</text>
<text x="182.2" y="23.4">5V</text>
<text x="16.4" y="27">GND</text>
<text x="165.4" y="25.2">VTEMP</text>
<text x="198.2" y="28.7">5V</text>
<text x="209.8" y="25.2">RC_STEER</text>
<text x="242.5" y="25.2">5V_EXT</text>
<text x="46.5" y="32.3">GND8-800 mA</text>
<text x="90.9" y="34.1">GND8-800 mA</text>
<text x="115.7" y="30.5">VBATT_AI</text>
<text x="163.7" y="32.3">GND</text>
<text x="238.3" y="35.8">GND</text>
<text x="256.1" y="34.1">GND</text>
<text x="11" y="41.1">GND</text>
<text x="28.8" y="41.1">GND</text>
<text x="197.5" y="39.4">GND</text>
<text x="71.8" y="44.7">3V3</text>
<text x="124.7" y="44.7">GND</text>
<text x="209.8" y="42.9">RC_DRIVE</text>
<text x="242.5" y="42.9">5V_EXT</text>
<text x="23.8" y="51.8">3V3</text>
<text x="238.3" y="53.6">GND</text>
<text x="256.1" y="51.8">GND</text>
<text x="9.2" y="66">RPM_ACTIVE</text>
<text x="210.2" y="64.2">3V3</text>
<text x="229.3" y="64.2">MOSI</text>
<text x="229.3" y="62.4">SS</text>
<text x="247.6" y="61.5">3V3</text>
<text x="229.3" y="71.3">MISO</text>
<text x="229.3" y="67.7">SCK</text>
<text x="23.5" y="74.8">GND</text>
<text x="66.8" y="74.8">5V</text>
<text x="209.9" y="74.8">GND</text>
<text x="247.6" y="73.9">3V3</text>
<text x="40.2" y="80.1">5V</text>
<text x="61.5" y="80.1">5V</text>
<text x="242.2" y="81.9">3V3</text>
<text x="82" y="90.8">RPM</text>
<text x="236.9" y="94.3">3V3</text>
<text x="66.1" y="97.9">GND</text>
<text x="73.2" y="101.4">GND</text>
<text x="212" y="99.6">3V3</text>
<text x="240" y="97.9">XBEE_TX</text>
<text x="240" y="99.6">XBEE_RX</text>
<text x="36.3" y="104.9">3V3</text>
<text x="231.2" y="104.9">GND</text>
<text x="240" y="103.2">XBEE_RESET</text>
<text x="240" y="110.3">XBEE_SLEEP</text>
<text x="9.3" y="115.6">GND</text>
<text x="45.1" y="119.1">3V3</text>
<text x="87.4" y="119.1">GND</text>
<text x="208.5" y="115.6">3V3</text>
<text x="236.5" y="115.6">GND</text>
<text x="160.4" y="125.3">GND</text>
<text x="263.5" y="124.4">3V3</text>
<text x="41.1" y="131.5">DEBUG1</text>
<text x="90.8" y="131.5">VTEMP</text>
<text x="151.2" y="128">US_TRIGGER</text>
<text x="151.2" y="126.2">US_40 kHz</text>
<text x="160.4" y="130.6">5V</text>
<text x="177.9" y="126.2">PDI_CLOCK</text>
<text x="192.1" y="126.2">RESET</text>
<text x="199.2" y="126.2">RESET</text>
<text x="41.1" y="135.1">LVTTL_RX</text>
<text x="41.1" y="136.8">LVTTL_TX</text>
<text x="41.1" y="133.3">DEBUG0</text>
<text x="94.4" y="136.8">LED0</text>
<text x="252.5" y="136.8">GND</text>
<text x="263.2" y="135.1">GND</text>
<text x="41.1" y="142.2">XBEE_TX</text>
<text x="41.1" y="143.9">XBEE_RX</text>
<text x="41.1" y="140.4">XBEE_RESET15</text>
<text x="41.1" y="138.6">XBEE_SLEEP14</text>
<text x="94.4" y="138.6">LED1</text>
<text x="208.1" y="140.4">GND</text>
<text x="224" y="138.6">LVTTL_TX</text>
<text x="254.2" y="138.6">RS232_TX</text>
<text x="41.1" y="149.2">US_40 kHz</text>
<text x="41.1" y="147.5">RPM_ACTIVE20</text>
<text x="90.8" y="149.2">VBATT_AI</text>
<text x="194.3" y="147.5">3V3</text>
<text x="208.5" y="147.5">3V3</text>
<text x="224" y="145.7">LVTTL_RX</text>
<text x="254.2" y="145.7">RS232_RX</text>
<text x="41.1" y="151">RC_DRIVE</text>
<text x="41.1" y="152.8">RC_STEER</text>
<text x="42.9" y="154.6">SS</text>
<text x="92.6" y="152.8">DAC0</text>
<text x="92.6" y="151">DAC1</text>
<text x="229.4" y="154.6">GND</text>
<text x="42.9" y="158.1">MISO</text>
<text x="42.9" y="159.9">SCK</text>
<text x="42.9" y="156.3">MOSI</text>
<text x="90.8" y="158.1">PDI_DATA</text>
<text x="90.8" y="159.9">PDI_CLOCK</text>
<text x="145.9" y="159.9">PDI_DATA</text>
<text x="174.8" y="158.1">3V3</text>
<text x="252.5" y="158.1">GND</text>
<text x="41.1" y="163.4">RPM</text>
<text x="41.1" y="165.2">US_TRIGGER29</text>
<text x="145.9" y="163.4">PDI_CLOCK</text>
<text x="170.7" y="163.4">GND</text>
<text x="247.1" y="167">RS232_TX</text>
<text x="183.2" y="168.7">LED0</text>
<text x="202.7" y="168.7">LED1</text>
<text x="247.1" y="168.7">RS232_RX</text>
<text x="188.5" y="177.6">DEBUG0</text>
<text x="188.5" y="179.4">DEBUG1</text>
<text x="243.5" y="174.1">GND</text>
<text x="190.3" y="182.9">DAC0</text>
<text x="190.3" y="184.7">DAC1</text>
<text x="197.2" y="182">GND</text>
</g>
</svg>
